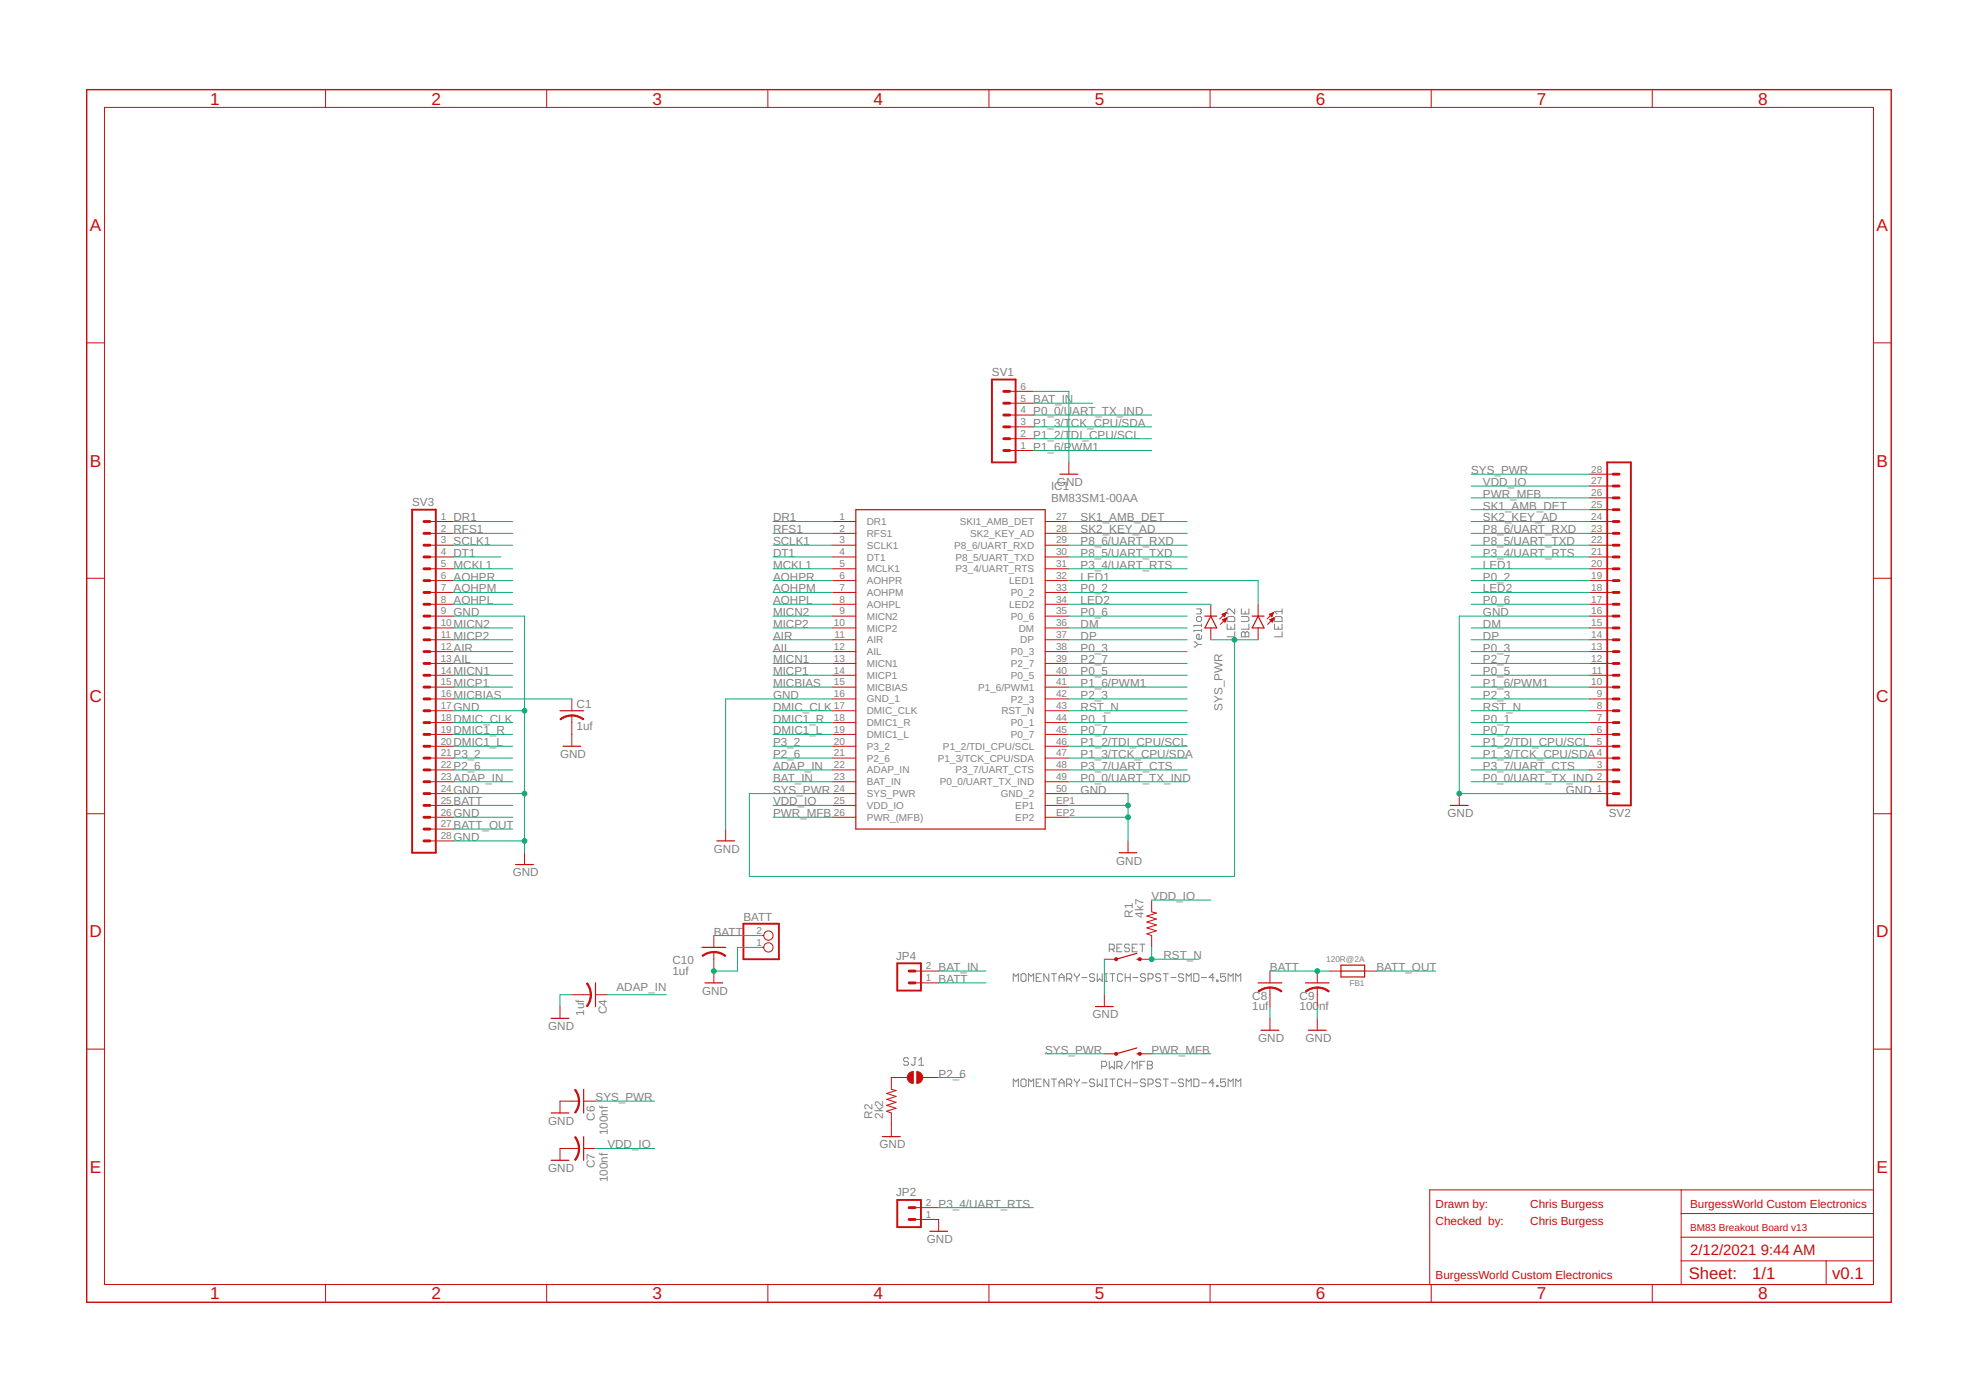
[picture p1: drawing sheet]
<svg xmlns="http://www.w3.org/2000/svg" width="594mm" height="420mm" viewBox="0 0 594 420" stroke-linecap="round" stroke-linejoin="round" font-family="sans-serif">
<g fill="none" stroke="#808080" stroke-width=".3">
<path d="M358.8 192.9h.4l.7 .8M359.6 185.7l.3-.4h.8l.4 .4v.7l-.4 .4h-.8l-.3-.4zM359.6 183h1.1l.4 .4-.4 .3 .4 .4-.4 .4h-1.1M359.9 193.7l-.7 .7h-.4M359.9 193.7h1.2M361.1 187.6v.7M361.1 189.1v.8M361.1 191v.8l-.4 .4h-.8l-.3-.4v-.8l.3-.4h.4v1.6M361.1 188h-2.3v.3M361.1 189.5h-2.3v.4M368.7 187.6v1.5h2.3v-1.5M368.7 185.7l.4-.4h1.5l.4 .4v1.1h-2.3z"/>
<path d="M369.9 188.3v.8M371 189.9v1.5h-2.3M371 183v1.5l-1.5-1.5h-.4l-.4 .4v.7l.4 .4M373 190.2l.4-.3h.4l.4 .3 .3-.3h.4l.4 .3v1.2h-2.3zM373 183v1.5h2.3v-1.5M373 185.3h1.9l.4 .4v.7l-.4 .4h-1.9M374.2 183.7v.8M374.2 190.2v1.2M375.3 187.6v1.5h-2.3M383 187.6v1.5h2.3v-1.5M383 185.7l.3-.4h1.6l.4 .4v1.1h-2.3zM384.1 188.3v.8"/>
<path d="M385.3 189.9v1.5h-2.3M385.3 183v1.5M385.3 183.7h-2.3l.7 .8M304.5 294.9v-2.2l.7 .7 .8-.7v2.2M307.2 292.7h.7l.4 .3v1.6l-.4 .3h-.7l-.4-.3v-1.6zM309.1 294.9v-2.2l.7 .7 .8-.7v2.2M311.4 293.8h.7M312.9 292.7h-1.5v2.2h1.5M315.2 292.7v2.2l-1.5-2.2v2.2M316 292.7h1.5M316.7 292.7v2.2M318.2 293.8h1.6"/>
<path d="M318.2 294.9v-1.5l.8-.7 .8 .7v1.5M320.5 294.2h1.2l.4-.4v-.8l-.4-.3h-1.2v2.2M321.3 294.2l.8 .7M322.8 292.7v.3l.8 .8M323.6 293.8v1.1M324.3 292.7v.3l-.7 .8M325.1 293.8h1.5M328.9 293l-.4-.3h-.7l-.4 .3v.4l.4 .4h.7l.4 .4v.4l-.4 .3h-.7l-.4-.3M329.7 292.7v2.2l.8-.7 .7 .7v-2.2M332 292.7h.8M332 294.9h.8M332.4 292.7v2.2"/>
<path d="M333.3 285.3h1.2l.4-.4v-.8l-.4-.3h-1.2v2.2M333.5 292.7h1.5M334.1 285.3l.8 .7M334.3 292.7v2.2M335.6 284.9h.8M337.1 283.8h-1.5v2.2h1.5M337.3 293l-.3-.3h-.8l-.4 .3v1.6l.4 .3h.8l.3-.3M338.1 293.8h1.5M338.1 292.7v2.2M339.4 284.1l-.4-.3h-.7l-.4 .3v.4l.4 .4h.7l.4 .4v.4l-.4 .3h-.7l-.4-.3M339.6 292.7v2.2M340.2 284.9h.8"/>
<path d="M340.4 293.8h1.5M341.7 283.8h-1.5v2.2h1.5M342.5 283.8h1.5M343.3 283.8v2.2M344.2 293l-.4-.3h-.7l-.4 .3v.4l.4 .4h.7l.4 .4v.4l-.4 .3h-.7l-.4-.3M345 294.2h1.1l.4-.4v-.8l-.4-.3h-1.1v2.2M348.8 293l-.4-.3h-.7l-.4 .3v.4l.4 .4h.7l.4 .4v.4l-.4 .3h-.7l-.4-.3M349.6 292.7h1.5M350.3 292.7v2.2M351.9 293.8h1.5M355.7 293l-.4-.3h-.8l-.4 .3v.4l.4 .4h.8l.4 .4v.4l-.4 .3h-.8l-.4-.3M356.4 294.9v-2.2l.8 .7 .7-.7v2.2"/>
<path d="M358.7 292.7h1.2l.4 .3v1.6l-.4 .3h-1.2zM361 293.8h1.5M364.8 293.8h-1.5l1.1-1.1v2.2M365.6 294.6h.4v.3h-.4zM368.3 292.7h-1.5v1.1l.7-.4h.4l.4 .4v.8l-.4 .3h-.8l-.3-.3M369 294.9v-2.2l.8 .7 .8-.7v2.2M371.3 294.9v-2.2l.8 .7 .8-.7v2.2M273 318.3l-.4-.4h-.7l-.4 .4v.4l.4 .3h.7l.4 .4v.4l-.4 .4h-.7l-.4-.4M274.6 317.9h.7M274.9 317.9v1.9l-.3 .4h-.4l-.4-.4M276.1 318.7l.7-.8v2.3M333.3 319v2.2l.8-.7 .8 .7v-2.2"/>
<path d="M339.4 319l-1.5 2.2M344 319h-1.5v2.2M344.8 319h1.1l.4 .3v.4l-.4 .4 .4 .4v.4l-.4 .3h-1.1zM276.1 320.2h1.5M304.5 326.6v-2.3l.7 .8 .8-.8v2.3M307.2 324.3h.7l.4 .4v1.5l-.4 .4h-.7l-.4-.4v-1.5zM309.1 326.6v-2.3l.7 .8 .8-.8v2.3M311.4 325.4h.7M312.9 324.3h-1.5v2.3h1.5M315.2 324.3v2.3l-1.5-2.3v2.3M316 324.3h1.5M316.7 324.3v2.3"/>
<path d="M318.2 326.6v-1.5l.8-.8 .8 .8v1.5M318.2 325.4h1.6M320.5 325.8h1.2l.4-.4v-.7l-.4-.4h-1.2v2.3M321.3 325.8l.8 .8M322.8 324.3v.4l.8 .7M323.6 325.4v1.2M324.3 324.3v.4l-.7 .7M325.1 325.4h1.5M328.9 324.7l-.4-.4h-.7l-.4 .4v.4l.4 .3h.7l.4 .4v.4l-.4 .4h-.7l-.4-.4M329.7 324.3v2.3l.8-.8 .7 .8v-2.3M331 320.5h1.2l.3-.4v-.8l-.3-.3h-1.2v2.2M332 324.3h.8"/>
<path d="M332 326.6h.8M332.4 324.3v2.3M333.5 324.3h1.5M334.3 324.3v2.3M335.6 320.5h1.2l.3-.4v-.8l-.3-.3h-1.2v2.2M336.4 320.5l.7 .7M337.3 324.7l-.3-.4h-.8l-.4 .4v1.5l.4 .4h.8l.3-.4M338.1 324.3v2.3M338.1 325.4h1.5M339.6 324.3v2.3M340.2 321.2v-2.2l.8 .7 .7-.7v2.2M340.4 325.4h1.5"/>
<path d="M342.5 320.1h.8M344.2 324.7l-.4-.4h-.7l-.4 .4v.4l.4 .3h.7l.4 .4v.4l-.4 .4h-.7l-.4-.4M344.8 320.1h1.1M345 325.8h1.1l.4-.4v-.7l-.4-.4h-1.1v2.3M348.8 324.7l-.4-.4h-.7l-.4 .4v.4l.4 .3h.7l.4 .4v.4l-.4 .4h-.7l-.4-.4M349.6 324.3h1.5M350.3 324.3v2.3M351.9 325.4h1.5M355.7 324.7l-.4-.4h-.8l-.4 .4v.4l.4 .3h.8l.4 .4v.4l-.4 .4h-.8l-.4-.4M356.4 326.6v-2.3l.8 .8 .7-.8v2.3M358.7 324.3h1.2l.4 .4v1.5l-.4 .4h-1.2zM361 325.4h1.5"/>
<path d="M364.8 325.4h-1.5l1.1-1.1v2.3M365.6 326.2h.4v.4h-.4zM368.3 324.3h-1.5v1.1l.7-.3h.4l.4 .3v.8l-.4 .4h-.8l-.3-.4M369 326.6v-2.3l.8 .8 .8-.8v2.3M371.3 326.6v-2.3l.8 .8 .8-.8v2.3"/>
</g>
<g fill="none" stroke="#c90d0c" stroke-width=".3">
<path d="M31.4 32.3h531.6v353.8h-531.6zM97.8 26.9v5.4M164.3 26.9v5.4M230.7 26.9v5.4M297.2 26.9v5.4M363.6 26.9v5.4M430.1 26.9v5.4M496.5 26.9v5.4M26.1 103h5.3M303.4 117.6h7.1M563 103h5.3M303.4 135.4h7.1"/>
<path d="M303.4 131.8h7.1M303.4 128.3h7.1M303.4 124.7h7.1M303.4 121.2h7.1M321.2 139v3.5M129.2 156.7h7.1M250.1 156.7h7.1M314.1 156.7h7.1M477.6 156.7h7.1M477.6 153.2h7.1M477.6 149.6h7.1M477.6 146.1h7.1"/>
<path d="M477.6 142.5h7.1M26.1 173.8h5.3M129.2 160.3h7.1M129.2 163.9h7.1M129.2 167.4h7.1M129.2 170.9h7.1M129.2 174.5h7.1M129.2 178.1h7.1M250.1 160.3h7.1M250.1 163.9h7.1M250.1 167.4h7.1M250.1 170.9h7.1"/>
<path d="M250.1 174.5h7.1M250.1 178.1h7.1M314.1 160.3h7.1M314.1 163.9h7.1M314.1 167.4h7.1M314.1 170.9h7.1M314.1 174.5h7.1M314.1 178.1h7.1M477.6 160.3h7.1M477.6 163.9h7.1M477.6 167.4h7.1M477.6 170.9h7.1"/>
<path d="M477.6 174.5h7.1M477.6 178.1h7.1M563 173.8h5.3M129.2 181.6h7.1M129.2 185.2h7.1M129.2 188.7h7.1M129.2 192.3h7.1M129.2 195.8h7.1M129.2 199.4h7.1M250.1 181.6h7.1M250.1 185.2h7.1M250.1 188.7h7.1"/>
<path d="M250.1 192.3h7.1M250.1 195.8h7.1M250.1 199.4h7.1M314.1 181.6h7.1M314.1 185.2h7.1M314.1 188.7h7.1M314.1 192.3h7.1M314.1 195.8h7.1M314.1 199.4h7.1M363.8 181.6v3.6M363.8 188.7v3.6M367.3 184.8h.9"/>
<path d="M367.4 184.6h.9M367.5 186.2h.9M367.5 184.9h.6M367.5 186.4h.8M367.7 185.1h.3M367.7 186.6h.6M367.8 184.4h.5M367.9 185.3h.1M367.9 186h.6M367.9 186.8h.3M368.1 186.9h.1M368.2 184.2h.2"/>
<path d="M368.3 185.8h.3M368.5 184.1l-2 2M368.5 184.1l-.6 1.3M368.5 184.1l-1.3 .5 .7 .8M368.6 185.7l-1.9 2M368.6 185.7l-.5 1.2M368.6 185.7l-1.2 .5 .7 .7M378.1 181.6v3.6M378.1 188.7v3.6M381.6 184.8h.8M381.6 184.6h.9M381.7 186.2h1"/>
<path d="M381.7 184.9h.6M381.8 186.4h.8M381.9 185.1h.3M382 186.6h.5M382 184.4h.6M382.1 185.3h.1M382.1 186h.6M382.1 186.8h.3M382.3 186.9h.1M382.5 184.2h.2M382.5 185.8h.3M382.7 184.1l-2 2"/>
<path d="M382.7 184.1l-.5 1.3M382.7 184.1l-1.3 .5 .8 .8M382.9 185.7l-2 2M382.9 185.7l-.6 1.2M382.9 185.7l-1.3 .5 .7 .7M477.6 181.6h7.1M477.6 185.2h7.1M477.6 188.7h7.1M477.6 192.3h7.1M477.6 195.8h7.1M477.6 199.4h7.1M129.2 202.9h7.1"/>
<path d="M129.2 206.5h7.1M129.2 210.1h7.1M129.2 213.6h7.1M129.2 217.2h7.1M171.8 210.1v3.5M171.8 215v9.3M250.1 202.9h7.1M250.1 206.5h7.1M250.1 210.1h7.1M250.1 213.6h7.1M250.1 217.2h7.1M314.1 202.9h7.1"/>
<path d="M314.1 206.5h7.1M314.1 210.1h7.1M314.1 213.6h7.1M314.1 217.2h7.1M477.6 202.9h7.1M477.6 206.5h7.1M477.6 210.1h7.1M477.6 213.6h7.1M477.6 217.2h7.1M129.2 220.7h7.1M129.2 224.3h7.1M129.2 227.8h7.1"/>
<path d="M129.2 231.4h7.1M129.2 234.9h7.1M129.2 238.5h7.1M250.1 220.7h7.1M250.1 224.3h7.1M250.1 227.8h7.1M250.1 231.4h7.1M250.1 234.9h7.1M250.1 238.5h7.1M314.1 220.7h7.1M314.1 224.3h7.1M314.1 227.8h7.1"/>
<path d="M314.1 231.4h7.1M314.1 234.9h7.1M314.1 238.5h7.1M438.5 238.5v3.6M477.6 220.7h7.1M477.6 224.3h7.1M477.6 227.8h7.1M477.6 231.4h7.1M477.6 234.9h7.1M477.6 238.5h7.1M26.1 244.6h5.3M129.2 242.1h7.1"/>
<path d="M129.2 245.6h7.1M129.2 249.2h7.1M129.2 252.7h7.1M157.6 256.3v3.5M218.1 249.2v3.5M250.1 242.1h7.1M250.1 245.6h7.1M314.1 242.1h7.1M314.1 245.6h7.1M339 252.7v3.6M563 244.6h5.3M346.1 270.5v3.6l1.4 .3-2.9 .9 2.9 .9-2.9 .9 2.9 .9-2.9 .9 2.9 .9-2.9 .8 1.5 .6v3.5"/>
<path d="M171.8 299h5.7M178.9 299h3.6M214.5 281.2v3.5M214.5 286.2v9.2M228.7 281.2h.8M228.7 284.7h.8M275 291.8h7.1M275 295.4h7.1M331.9 288.3h3.5M331.9 299v3.5M342.5 288.3h3.6M381.6 291.8v3.6"/>
<path d="M381.6 296.8v5.7M395.8 291.8v3.6M395.8 296.8v5.7M399.4 291.8h3.5M410.1 291.8h3.5M26.1 315.3h5.3M168.3 302.5v3.6M331.9 316.7h3.5M342.5 316.7h3.6M381.6 306.1v3.5M395.8 306.1v3.5M563 315.3h5.3"/>
<path d="M174 330.9h-5.7v3.6M175.4 330.9h3.5M272.6 323.8h-4.8v3.6l1.5 .3-2.9 .9 2.9 .9-2.9 .9 2.9 .9-2.9 .9 2.9 .9-2.9 .9 1.4 .5v7.1M277.3 323.8h4.8M174 345.2h-5.7v3.5M175.4 345.2h3.5M505.2 357.6v28.5M563 357.6h-133.4v28.5M275 366.5h7.1v3.6M275 362.9h7.1M505.2 378.9h57.8M505.2 371.8h57.8"/>
<path d="M505.2 364.7h57.8M548.7 378.9v7.2M97.8 386.1v5.3M164.3 386.1v5.3M230.7 386.1v5.3M297.2 386.1v5.3M363.6 386.1v5.3M430.1 386.1v5.3M496.5 386.1v5.3"/>
<circle cx="230.9" cy="284.7" r="1.4"/>
<circle cx="230.9" cy="281.2" r="1.4"/>
</g>
<path d="M26.1 26.9h542.2v364.5h-542.2z" fill="none" stroke="#c90d0c" stroke-width=".42"/>
<g fill="none" stroke="#c90d0c" stroke-width=".36">
<path d="M257.2 153.2h56.9v96h-56.9zM318.5 142.5h5.3M362.1 185.2h3.5M363.8 185.2l1.8 3.5h-3.5zM376.3 185.2h3.5M378.1 185.2l1.7 3.5h-3.5zM168.3 213.6h7.1M169.2 224.3h5.3M154.9 259.8h5.4M215.4 252.7h5.3M336.3 256.3h5.3M435.8 242.1h5.4"/>
<path d="M178.9 295.4v7.1M210.9 284.7h7.2M211.8 295.4h5.4M341.6 288.3h.9M341.6 286.5l-6.2 1.8M378.1 295.4h7.1M392.3 295.4h7.1M402.9 290.1h7.2v3.5h-7.2zM402.9 291.8h7.2M165.6 306.1h5.3M329.2 302.5h5.3M341.6 316.7h.9"/>
<path d="M341.6 315l-6.2 1.7M378.9 309.6h5.4M393.2 309.6h5.3M165.6 334.5h5.3M175.4 327.4v7.1M165.6 348.7h5.3M175.4 341.6v7.1M265.2 341.6h5.3M279.4 370.1h5.3"/>
</g>
<g fill="#c90d0c" stroke="#c90d0c" stroke-width=".3">
<path d="M177.4 299h.3l-.2 1.5-1 2-.3-.2 .9-1.6z" fill-rule="evenodd"/>
<path d="M176.2 295.6l.3-.2 .8 1.4 .4 2.2h-.3l-.3-1.8z" fill-rule="evenodd"/>
<path d="M395.8 296.6l2.3 .4 1.3 .9-.2 .2-1.6-.8-1.8-.3z" fill-rule="evenodd"/>
<path d="M392.3 297.8l2-1 1.5-.2v.4l-1.7 .3-1.6 .8z" fill-rule="evenodd"/>
<path d="M381.6 296.6l2.2 .4 1.4 .9-.2 .2-1.6-.8-1.8-.3z" fill-rule="evenodd"/>
<path d="M378.1 297.8l1.9-1 1.6-.2v.4l-1.7 .3-1.6 .8z" fill-rule="evenodd"/>
<path d="M173.8 330.9h.4l-.2 1.6-1.1 2-.2-.2 .8-1.6z" fill-rule="evenodd"/>
<path d="M172.7 327.6l.3-.2 .7 1.4 .5 2.1h-.4l-.3-1.7z" fill-rule="evenodd"/>
<path d="M173.8 345.2h.4l-.2 1.6-1.1 2-.2-.2 .8-1.6z" fill-rule="evenodd"/>
<path d="M172.7 341.8l.3-.2 .7 1.4 .5 2.2h-.4l-.3-1.8z" fill-rule="evenodd"/>
<path d="M214.5 285.9l2.2 .5 1.4 .8-.2 .3-1.6-.9-1.8-.3z" fill-rule="evenodd"/>
<path d="M210.9 287.2l2-1 1.6-.2v.3l-1.8 .3-1.5 .9z" fill-rule="evenodd"/>
<path d="M171.8 214.8l1.6 .3 2 1-.2 .2-1.6-.8-1.8-.3z" fill-rule="evenodd"/>
<path d="M168.3 216.1l1.4-.8 2.1-.4v.3l-1.7 .3-1.6 .8z" fill-rule="evenodd"/>
<path d="M275.5 322.1a1.78 1.78 0 0 1 1.8 1.7 1.78 1.78 0 0 1-1.8 1.8z" fill-rule="evenodd"/>
<path d="M273.2 322.5l1.2-.4v3.5a1.77 1.77 0 0 1-1.6-1.1 1.77 1.77 0 0 1 .4-2z" fill-rule="evenodd"/>
<circle cx="335.4" cy="288.3" r=".46"/>
<circle cx="342.5" cy="288.3" r=".46"/>
<circle cx="335.4" cy="316.7" r=".46"/>
<circle cx="342.5" cy="316.7" r=".46"/>
</g>
<path d="M298.1 114.1h7.1v24.9h-7.1zM483 139h7.1v103.1h-7.1zM123.8 153.2h7.2v103.1h-7.2zM223.4 277.6h10.7v10.7h-10.7zM269.6 289.5h7.1v8.2h-7.1zM269.6 360.6h7.1v8.2h-7.1z" fill="none" stroke="#c90d0c" stroke-width=".57"/>
<g fill="none" stroke="#c90d0c" stroke-width=".87">
<path d="M301.6 117.6h1.8M301.6 128.3h1.8M301.6 131.8h1.8M301.6 135.4h1.8M301.6 121.2h1.8M301.6 124.7h1.8M127.4 156.7h1.8M484.7 156.7h1.8M484.7 153.2h1.8M484.7 149.6h1.8M484.7 146.1h1.8M484.7 142.5h1.8"/>
<path d="M127.4 163.9h1.8M127.4 167.4h1.8M127.4 170.9h1.8M127.4 160.3h1.8M127.4 174.5h1.8M127.4 178.1h1.8M484.7 163.9h1.8M484.7 167.4h1.8M484.7 170.9h1.8M484.7 160.3h1.8M484.7 174.5h1.8M484.7 178.1h1.8"/>
<path d="M127.4 181.6h1.8M127.4 185.2h1.8M127.4 188.7h1.8M127.4 192.3h1.8M127.4 195.8h1.8M127.4 199.4h1.8M484.7 181.6h1.8M484.7 185.2h1.8M484.7 188.7h1.8M484.7 192.3h1.8M484.7 195.8h1.8M484.7 199.4h1.8"/>
<path d="M127.4 202.9h1.8M127.4 206.5h1.8M127.4 210.1h1.8M127.4 213.6h1.8M127.4 217.2h1.8M484.7 202.9h1.8M484.7 206.5h1.8M484.7 210.1h1.8M484.7 213.6h1.8M484.7 217.2h1.8M127.4 220.7h1.8M127.4 224.3h1.8"/>
<path d="M127.4 227.8h1.8M127.4 231.4h1.8M127.4 234.9h1.8M127.4 238.5h1.8M484.7 220.7h1.8M484.7 224.3h1.8M484.7 227.8h1.8M484.7 231.4h1.8M484.7 234.9h1.8M484.7 238.5h1.8M127.4 242.1h1.8M127.4 245.6h1.8"/>
<path d="M127.4 249.2h1.8M127.4 252.7h1.8M273.2 291.8h1.8M273.2 295.4h1.8M273.2 362.9h1.8M273.2 366.5h1.8"/>
</g>
<g fill="none" stroke="#0dab76" stroke-width=".3">
<path d="M310.5 117.6h10.7v21.4M310.5 121.2h17.8M310.5 124.7h35.6M310.5 135.4h35.6M310.5 131.8h35.6M310.5 128.3h35.6M136.3 156.7h17.8M232.3 156.7h17.8M321.2 156.7h35.5M442.1 142.5h35.5M442.1 156.7h35.5M442.1 149.6h35.5"/>
<path d="M442.1 153.2h35.5M442.1 146.1h35.5M136.3 174.5h17.8M136.3 170.9h17.8M136.3 178.1h17.8M136.3 160.3h17.8M136.3 163.9h17.8M136.3 167.4h14.2M232.3 174.5h17.8M232.3 170.9h17.8M232.3 178.1h17.8M232.3 160.3h17.8"/>
<path d="M232.3 163.9h17.8M232.3 167.4h17.8M321.2 174.5h56.9v7.1M321.2 170.9h35.5M321.2 178.1h35.5M321.2 160.3h35.5M321.2 163.9h35.5M321.2 167.4h35.5M442.1 174.5h35.5M442.1 170.9h35.5M442.1 178.1h35.5M442.1 160.3h35.5"/>
<path d="M442.1 163.9h35.5M442.1 167.4h35.5M136.3 185.2h21.3v71.1M136.3 192.3h17.8M136.3 181.6h17.8M136.3 188.7h17.8M136.3 195.8h17.8M136.3 199.4h17.8M232.3 185.2h17.8M232.3 192.3h17.8M232.3 181.6h17.8M232.3 188.7h17.8"/>
<path d="M232.3 195.8h17.8M232.3 199.4h17.8M321.2 185.2h35.5M321.2 192.3h35.5M321.2 181.6h42.6M321.2 188.7h35.5M321.2 195.8h35.5M321.2 199.4h35.5M363.8 192.3h14.3M370.9 192.3v71.1h-145.7v-24.9h24.9M442.1 192.3h35.5M442.1 181.6h35.5"/>
<path d="M442.1 188.7h35.5M442.1 195.8h35.5M442.1 199.4h35.5M477.6 185.2h-39.1v53.3h39.1M136.3 210.1h35.5M136.3 213.6h21.3M136.3 202.9h17.8M136.3 206.5h17.8M136.3 217.2h17.8M232.3 213.6h17.8M232.3 202.9h17.8M232.3 206.5h17.8"/>
<path d="M232.3 217.2h17.8M250.1 210.1h-32v39.1M321.2 210.1h35.5M321.2 213.6h35.5M321.2 202.9h35.5M321.2 206.5h35.5M321.2 217.2h35.5M442.1 210.1h35.5M442.1 213.6h35.5M442.1 202.9h35.5M442.1 206.5h35.5M442.1 217.2h35.5"/>
<path d="M136.3 238.5h21.3M136.3 234.9h17.8M136.3 220.7h17.8M136.3 224.3h17.8M136.3 227.8h17.8M136.3 231.4h17.8M232.3 234.9h17.8M232.3 220.7h17.8M232.3 224.3h17.8M232.3 227.8h17.8M232.3 231.4h17.8M321.2 238.5h17.8v14.2"/>
<path d="M321.2 234.9h35.5M321.2 220.7h35.5M321.2 224.3h35.5M321.2 227.8h35.5M321.2 231.4h35.5M442.1 234.9h35.5M442.1 220.7h35.5M442.1 224.3h35.5M442.1 227.8h35.5M442.1 231.4h35.5M136.3 242.1h17.8M136.3 245.6h17.8"/>
<path d="M136.3 252.7h21.3M136.3 249.2h17.8M232.3 242.1h17.8M232.3 245.6h17.8M321.2 242.1h17.8M321.2 245.6h17.8M346.1 270.5h17.7M171.8 299h-3.5v3.5M182.5 299h17.8M214.5 281.2h14.2M228.7 284.7h-7.1v7.1h-7.1M282.1 291.8h14.2"/>
<path d="M282.1 295.4h14.2M331.9 288.3v10.7M346.1 284.7v3.6h14.2M381.6 291.8h17.8M413.6 291.8h17.8M314.1 316.7h17.8M346.1 316.7h17.7M381.6 302.5v3.6M395.8 302.5v3.6M178.9 330.9h17.8M282.1 323.8h7.1M178.9 345.2h17.8"/>
<path d="M282.1 362.9h28.4"/>
</g>
<g fill="#0dab76" stroke="#0dab76" stroke-width=".3">
<circle cx="339" cy="242.1" r=".72"/>
<circle cx="339" cy="245.6" r=".72"/>
<circle cx="214.5" cy="291.8" r=".72"/>
<circle cx="157.6" cy="252.7" r=".72"/>
<circle cx="157.6" cy="238.5" r=".72"/>
<circle cx="157.6" cy="213.6" r=".72"/>
<circle cx="438.5" cy="238.5" r=".72"/>
<circle cx="370.9" cy="192.3" r=".72"/>
<circle cx="346.1" cy="288.3" r=".72"/>
<circle cx="395.8" cy="291.8" r=".72"/>
</g>
<g font-size="5.2" fill="#c90d0c">
<text x="63.2" y="31.4">1</text>
<text x="129.6" y="31.4">2</text>
<text x="196.1" y="31.4">3</text>
<text x="262.5" y="31.4">4</text>
<text x="329" y="31.4">5</text>
<text x="395.4" y="31.4">6</text>
<text x="461.9" y="31.4">7</text>
<text x="528.3" y="31.4">8</text>
<text x="27" y="69.5">A</text>
<text x="563.9" y="69.5">A</text>
<text x="27" y="140.2">B</text>
<text x="563.9" y="140.2">B</text>
<text x="26.9" y="211">C</text>
<text x="563.8" y="211">C</text>
<text x="26.9" y="281.7">D</text>
<text x="563.8" y="281.7">D</text>
<text x="27" y="352.5">E</text>
<text x="563.9" y="352.5">E</text>
<text x="63.2" y="390.5">1</text>
<text x="129.6" y="390.5">2</text>
<text x="196.1" y="390.5">3</text>
<text x="262.5" y="390.5">4</text>
<text x="329" y="390.5">5</text>
<text x="395.4" y="390.5">6</text>
<text x="461.9" y="390.5">7</text>
<text x="528.3" y="390.5">8</text>
</g>
<g font-size="5" fill="#c90d0c">
<text x="507.5" y="384.5">Sheet:</text>
<text x="526.5" y="384.3">1/1</text>
<text x="550.5" y="384.3">v0.1</text>
</g>
<g font-size="4.5" fill="#c90d0c">
<text x="507.8" y="377.2">2/12/2021</text>
<text x="529.1" y="377.2">9:44 AM</text>
</g>
<g font-size="3.5" fill="#808080">
<text x="298.1" y="113">SV1</text>
<text x="310.5" y="121.2">BAT_IN</text>
<text x="310.5" y="124.7">P0_0/U</text>
<text x="322.2" y="124.7">ART_TX_IND</text>
<text x="310.5" y="131.8">P1_2/T</text>
<text x="310.5" y="128.3">P1_3/T</text>
<text x="321.8" y="131.8">DI_CPU/SCL</text>
<text x="321.8" y="128.3">CK_CPU/SDA</text>
<text x="310.5" y="135.4">P1_6/P</text>
<text x="322" y="135.4">WM1</text>
<text x="442.1" y="142.5">SYS_PWR</text>
<text x="315.8" y="147.3">IC1</text>
<text x="317.6" y="146.1">GND</text>
<text x="445.6" y="149.6">PWR_MFB</text>
<text x="445.6" y="146.1">VDD_IO</text>
<text x="123.8" y="152.1">SV3</text>
<text x="315.8" y="150.9">BM83SM1-00AA</text>
<text x="445.6" y="153.2">SK1_AMB_DET</text>
<text x="136.3" y="156.7">DR1</text>
<text x="136.3" y="160.3">RFS1</text>
<text x="232.3" y="156.7">DR1</text>
<text x="232.3" y="160.3">RFS1</text>
<text x="324.7" y="156.7">SK1_AMB_DET</text>
<text x="324.7" y="160.3">SK2_KEY_AD</text>
<text x="445.6" y="156.7">SK2_KEY_AD</text>
<text x="445.6" y="160.3">P8_6/UART_RXD</text>
<text x="136.3" y="163.8">SCLK1</text>
<text x="136.3" y="167.4">DT1</text>
<text x="232.3" y="163.8">SCLK1</text>
<text x="232.3" y="167.4">DT1</text>
<text x="324.7" y="163.8">P8_6/UART_RXD</text>
<text x="324.7" y="167.4">P8_5/UART_TXD</text>
<text x="445.6" y="163.8">P8_5/UART_TXD</text>
<text x="445.6" y="167.4">P3_4/UART_RTS</text>
<text x="136.3" y="171">MCKL1</text>
<text x="232.3" y="171">MCKL1</text>
<text x="324.7" y="171">P3_4/UART_RTS</text>
<text x="445.6" y="171">LED1</text>
<text x="136.3" y="174.5">AOHPR</text>
<text x="136.3" y="178.1">AOHPM</text>
<text x="232.3" y="174.5">AOHPR</text>
<text x="232.3" y="178.1">AOHPM</text>
<text x="324.7" y="174.5">LED1</text>
<text x="324.7" y="178.1">P0_2</text>
<text x="445.6" y="178.1">LED2</text>
<text x="445.6" y="174.5">P0_2</text>
<text x="136.3" y="185.2">GND</text>
<text x="136.3" y="181.6">AOHPL</text>
<text x="232.3" y="181.6">AOHPL</text>
<text x="232.3" y="185.2">MICN2</text>
<text x="324.7" y="181.6">LED2</text>
<text x="324.7" y="185.2">P0_6</text>
<text x="445.6" y="185.2">GND</text>
<text x="445.6" y="181.6">P0_6</text>
<text x="136.3" y="188.7">MICN2</text>
<text x="232.3" y="188.7">MICP2</text>
<text x="324.7" y="188.7">DM</text>
<text x="445.6" y="188.7">DM</text>
<text x="136.3" y="192.3">MICP2</text>
<text x="136.3" y="195.8">AIR</text>
<text x="232.3" y="192.3">AIR</text>
<text x="232.3" y="195.8">AIL</text>
<text x="324.7" y="192.3">DP</text>
<text x="324.7" y="195.8">P0_3</text>
<text x="445.6" y="192.3">DP</text>
<text x="445.6" y="195.8">P0_3</text>
<text x="136.3" y="199.4">AIL</text>
<text x="136.3" y="203">MICN1</text>
<text x="232.3" y="199.4">MICN1</text>
<text x="232.3" y="203">MICP1</text>
<text x="324.7" y="199.4">P2_7</text>
<text x="324.7" y="203">P0_5</text>
<text x="445.6" y="199.4">P2_7</text>
<text x="445.6" y="203">P0_5</text>
<text x="136.3" y="206.5">MICP1</text>
<text x="232.3" y="206.5">MICBIAS</text>
<text x="324.7" y="206.5">P1_6/PWM1</text>
<text x="445.6" y="206.5">P1_6/PWM1</text>
<text x="136.3" y="213.6">GND</text>
<text x="136.3" y="210.1">MICBIAS</text>
<text x="173.3" y="212.7">C1</text>
<text x="232.3" y="210.1">GND</text>
<text x="232.3" y="213.6">DMIC_CLK</text>
<text x="324.7" y="210.1">P2_3</text>
<text x="324.7" y="213.6">RST_N</text>
<text x="367.4" y="213.6" transform="rotate(-90 367.4 213.6)">SYS_PWR</text>
<text x="445.6" y="210.1">P2_3</text>
<text x="445.6" y="213.6">RST_N</text>
<text x="136.3" y="217.2">DMIC_CLK</text>
<text x="136.3" y="220.7">DMIC1_R</text>
<text x="173.3" y="219.5">1uf</text>
<text x="232.3" y="217.2">DMIC1_R</text>
<text x="232.3" y="220.7">DMIC1_L</text>
<text x="324.7" y="217.2">P0_1</text>
<text x="324.7" y="220.7">P0_7</text>
<text x="445.6" y="217.2">P0_1</text>
<text x="445.6" y="220.7">P0_7</text>
<text x="136.3" y="224.3">DMIC1_L</text>
<text x="136.3" y="227.8">P3_2</text>
<text x="168.3" y="227.8">GND</text>
<text x="232.3" y="224.3">P3_2</text>
<text x="232.3" y="227.8">P2_6</text>
<text x="324.7" y="224.3">P1_2/TDI_CPU/SCL</text>
<text x="324.7" y="227.8">P1_3/TCK_CPU/SDA</text>
<text x="445.6" y="224.3">P1_2/TDI_CPU/SCL</text>
<text x="445.6" y="227.8">P1_3/TCK_CPU/SDA</text>
<text x="136.3" y="231.4">P2_6</text>
<text x="232.3" y="231.4">ADAP_IN</text>
<text x="324.7" y="231.4">P3_7/UART_CTS</text>
<text x="445.6" y="231.4">P3_7/UART_CTS</text>
<text x="136.3" y="238.5">GND</text>
<text x="136.3" y="235">ADAP_IN</text>
<text x="232.3" y="235">BAT_IN</text>
<text x="232.3" y="238.5">SYS_PWR</text>
<text x="324.7" y="238.5">GND</text>
<text x="324.7" y="235">P0_0/UART_TX_IND</text>
<text x="445.6" y="235">P0_0/UART_TX_IND</text>
<text x="470.5" y="238.5">GND</text>
<text x="136.3" y="245.6">GND</text>
<text x="136.3" y="242.1">BATT</text>
<text x="232.3" y="245.6">PWR_MFB</text>
<text x="232.3" y="242.1">VDD_IO</text>
<text x="435" y="245.6">GND</text>
<text x="483.4" y="245.6">SV2</text>
<text x="136.3" y="249.2">BATT_OUT</text>
<text x="136.3" y="252.7">GND</text>
<text x="214.5" y="256.3">GND</text>
<text x="154.1" y="263.4">GND</text>
<text x="335.4" y="259.8">GND</text>
<text x="340.4" y="275.8" transform="rotate(-90 340.4 275.8)">R1</text>
<text x="343.6" y="275.8" transform="rotate(-90 343.6 275.8)">4k7</text>
<text x="346.1" y="270.5">VDD_IO</text>
<text x="214.5" y="281.2">BATT</text>
<text x="223.4" y="276.7">BATT</text>
<text x="202.1" y="292.9">1uf</text>
<text x="202.1" y="289.7">C10</text>
<text x="269.3" y="288.5">JP4</text>
<text x="282.1" y="291.8">BAT_IN</text>
<text x="349.6" y="288.3">RST_N</text>
<text x="381.6" y="291.8">BATT</text>
<text x="413.6" y="291.8">BATT_OUT</text>
<text x="185.2" y="297.9">ADAP_IN</text>
<text x="211" y="298.9">GND</text>
<text x="282.1" y="295.4">BATT</text>
<text x="175.6" y="305.2" transform="rotate(-90 175.6 305.2)">1uf</text>
<text x="182.3" y="304.9" transform="rotate(-90 182.3 304.9)">C4</text>
<text x="376.3" y="303.6">1uf</text>
<text x="376.3" y="300.4">C8</text>
<text x="390.5" y="303.6">100</text>
<text x="390.5" y="300.4">C9</text>
<text x="396.4" y="303.6">nf</text>
<text x="164.7" y="309.6">GND</text>
<text x="328.3" y="306.1">GND</text>
<text x="314.1" y="316.7">SYS_PWR</text>
<text x="346.1" y="316.7">PWR_MFB</text>
<text x="378.1" y="313.2">GND</text>
<text x="392.3" y="313.2">GND</text>
<text x="282.1" y="323.8">P2_6</text>
<text x="178.9" y="330.9">SYS_PWR</text>
<text x="164.7" y="338.1">GND</text>
<text x="178.8" y="336.9" transform="rotate(-90 178.8 336.9)">C6</text>
<text x="182.7" y="341.1" transform="rotate(-90 182.7 341.1)">100nf</text>
<text x="262.2" y="336.3" transform="rotate(-90 262.2 336.3)">R2</text>
<text x="265.4" y="336.3" transform="rotate(-90 265.4 336.3)">2k2</text>
<text x="182.5" y="345.2">VDD_IO</text>
<text x="264.3" y="345.2">GND</text>
<text x="164.7" y="352.3">GND</text>
<text x="178.8" y="351.1" transform="rotate(-90 178.8 351.1)">C7</text>
<text x="182.7" y="355.4" transform="rotate(-90 182.7 355.4)">100nf</text>
<text x="269.3" y="359.6">JP2</text>
<text x="282.1" y="362.9">P3_4/UART_RTS</text>
<text x="278.5" y="373.6">GND</text>
</g>
<g font-size="3.5" fill="#c90d0c">
<text x="431.4" y="362.9">Drawn by:</text>
<text x="459.8" y="362.9">Chris Burgess</text>
<text x="507.8" y="362.9">BurgessWorld Custom Electronics</text>
<text x="431.4" y="368.3">Checked by:</text>
<text x="459.8" y="368.3">Chris Burgess</text>
<text x="431.4" y="384.3">BurgessWorld Custom Electronics</text>
</g>
<g font-size="3" fill="#808080">
<text x="306.7" y="117.1">6</text>
<text x="306.7" y="124.2">4</text>
<text x="306.7" y="120.7">5</text>
<text x="306.7" y="131.3">2</text>
<text x="306.7" y="127.8">3</text>
<text x="306.7" y="134.9">1</text>
<text x="478.1" y="142">28</text>
<text x="478.1" y="149.1">26</text>
<text x="478.1" y="145.6">27</text>
<text x="478.1" y="152.7">25</text>
<text x="132.4" y="159.8">2</text>
<text x="132.4" y="156.2">1</text>
<text x="252.2" y="156.2">1</text>
<text x="252.2" y="159.8">2</text>
<text x="260.4" y="157.8">DR1</text>
<text x="260.4" y="161.4">RFS1</text>
<text x="288.4" y="157.8">SKI1_AMB_DET</text>
<text x="291.5" y="161.4">SK2_KEY_AD</text>
<text x="317.3" y="156.2">27</text>
<text x="317.3" y="159.8">28</text>
<text x="478.1" y="159.8">23</text>
<text x="478.1" y="156.2">24</text>
<text x="132.4" y="166.9">4</text>
<text x="132.4" y="163.3">3</text>
<text x="252.2" y="163.3">3</text>
<text x="252.2" y="166.9">4</text>
<text x="260.4" y="164.9">SCLK1</text>
<text x="286.7" y="164.9">P8_6/UART_RXD</text>
<text x="317.3" y="163.3">29</text>
<text x="317.3" y="166.9">30</text>
<text x="478.1" y="166.9">21</text>
<text x="478.1" y="163.3">22</text>
<text x="132.4" y="170.5">5</text>
<text x="252.2" y="170.5">5</text>
<text x="260.4" y="168.5">DT1</text>
<text x="260.4" y="172">MCLK1</text>
<text x="287.1" y="168.5">P8_5/UART_TXD</text>
<text x="287.2" y="172">P3_4/UART_RTS</text>
<text x="317.3" y="170.5">31</text>
<text x="478.1" y="170.5">20</text>
<text x="132.4" y="174">6</text>
<text x="132.4" y="177.6">7</text>
<text x="252.2" y="174">6</text>
<text x="252.2" y="177.6">7</text>
<text x="260.4" y="175.6">AOHPR</text>
<text x="260.4" y="179.1">AOHPM</text>
<text x="303.3" y="175.6">LED1</text>
<text x="303.8" y="179.1">P0_2</text>
<text x="317.3" y="174">32</text>
<text x="317.3" y="177.6">33</text>
<text x="478.1" y="177.6">18</text>
<text x="478.1" y="174">19</text>
<text x="132.4" y="181.1">8</text>
<text x="132.4" y="184.7">9</text>
<text x="252.2" y="181.1">8</text>
<text x="252.2" y="184.7">9</text>
<text x="260.4" y="182.7">AOHPL</text>
<text x="303.3" y="182.7">LED2</text>
<text x="317.3" y="181.1">34</text>
<text x="317.3" y="184.7">35</text>
<text x="478.1" y="184.7">16</text>
<text x="478.1" y="181.1">17</text>
<text x="132.4" y="188.2">10</text>
<text x="132.4" y="191.8">11</text>
<text x="250.6" y="188.2">10</text>
<text x="250.8" y="191.8">11</text>
<text x="260.4" y="186.2">MICN2</text>
<text x="260.4" y="189.8">MICP2</text>
<text x="303.8" y="186.2">P0_6</text>
<text x="306.1" y="189.8">DM</text>
<text x="317.3" y="188.2">36</text>
<text x="317.3" y="191.8">37</text>
<text x="478.1" y="191.8">14</text>
<text x="478.1" y="188.2">15</text>
<text x="132.4" y="195.3">12</text>
<text x="250.6" y="195.3">12</text>
<text x="260.4" y="193.4">AIR</text>
<text x="260.4" y="196.9">AIL</text>
<text x="303.8" y="196.9">P0_3</text>
<text x="306.6" y="193.4">DP</text>
<text x="317.3" y="195.3">38</text>
<text x="478.1" y="195.3">13</text>
<text x="132.4" y="198.9">13</text>
<text x="132.4" y="202.5">14</text>
<text x="250.6" y="198.9">13</text>
<text x="250.6" y="202.5">14</text>
<text x="260.4" y="200.5">MICN1</text>
<text x="303.8" y="200.5">P2_7</text>
<text x="317.3" y="198.9">39</text>
<text x="317.3" y="202.5">40</text>
<text x="478.1" y="198.9">12</text>
<text x="478.4" y="202.5">11</text>
<text x="132.4" y="206">15</text>
<text x="132.4" y="209.6">16</text>
<text x="250.6" y="206">15</text>
<text x="250.6" y="209.6">16</text>
<text x="260.4" y="204">MICP1</text>
<text x="260.4" y="207.6">MICBIAS</text>
<text x="293.9" y="207.6">P1_6/PWM1</text>
<text x="303.8" y="204">P0_5</text>
<text x="317.3" y="206">41</text>
<text x="317.3" y="209.6">42</text>
<text x="478.1" y="206">10</text>
<text x="479.8" y="209.6">9</text>
<text x="132.4" y="213.1">17</text>
<text x="250.6" y="213.1">17</text>
<text x="260.4" y="211.1">GND_1</text>
<text x="260.4" y="214.7">DMIC_CLK</text>
<text x="300.9" y="214.7">RST_N</text>
<text x="303.8" y="211.1">P2_3</text>
<text x="317.3" y="213.1">43</text>
<text x="479.8" y="213.1">8</text>
<text x="132.4" y="216.7">18</text>
<text x="132.4" y="220.2">19</text>
<text x="250.6" y="216.7">18</text>
<text x="250.6" y="220.2">19</text>
<text x="260.4" y="218.2">DMIC1_R</text>
<text x="260.4" y="221.8">DMIC1_L</text>
<text x="303.8" y="218.2">P0_1</text>
<text x="303.8" y="221.8">P0_7</text>
<text x="317.3" y="216.7">44</text>
<text x="317.3" y="220.2">45</text>
<text x="479.8" y="220.2">6</text>
<text x="479.8" y="216.7">7</text>
<text x="132.4" y="223.8">20</text>
<text x="132.4" y="227.3">21</text>
<text x="250.6" y="223.8">20</text>
<text x="250.6" y="227.3">21</text>
<text x="260.4" y="225.4">P3_2</text>
<text x="283.4" y="225.4">P1_2/TDI_CPU/SCL</text>
<text x="317.3" y="223.8">46</text>
<text x="317.3" y="227.3">47</text>
<text x="479.8" y="223.8">5</text>
<text x="479.8" y="227.3">4</text>
<text x="132.4" y="230.9">22</text>
<text x="250.6" y="230.9">22</text>
<text x="260.4" y="228.9">P2_6</text>
<text x="260.4" y="232.5">ADAP_IN</text>
<text x="281.8" y="228.9">P1_3/TCK_CPU/SDA</text>
<text x="287.1" y="232.5">P3_7/UART_CTS</text>
<text x="317.3" y="230.9">48</text>
<text x="479.8" y="230.9">3</text>
<text x="132.4" y="234.5">23</text>
<text x="132.4" y="238">24</text>
<text x="250.6" y="234.5">23</text>
<text x="250.6" y="238">24</text>
<text x="260.4" y="236">BAT_IN</text>
<text x="260.4" y="239.6">SYS_PWR</text>
<text x="282.4" y="236">P0_0/UART_TX_IND</text>
<text x="300.8" y="239.6">GND_2</text>
<text x="317.3" y="234.5">49</text>
<text x="317.3" y="238">50</text>
<text x="479.8" y="234.5">2</text>
<text x="479.8" y="238">1</text>
<text x="132.4" y="241.6">25</text>
<text x="132.4" y="245.1">26</text>
<text x="250.6" y="241.6">25</text>
<text x="250.6" y="245.1">26</text>
<text x="260.4" y="243.1">VDD_IO</text>
<text x="305.1" y="243.1">EP1</text>
<text x="317.3" y="241.6">EP1</text>
<text x="317.3" y="245.1">EP2</text>
<text x="132.4" y="248.7">27</text>
<text x="260.4" y="246.7">PWR_(MFB)</text>
<text x="305.1" y="246.7">EP2</text>
<text x="132.4" y="252.2">28</text>
<text x="227.3" y="280.7">2</text>
<text x="227.3" y="284.2">1</text>
<text x="278.2" y="291.3">2</text>
<text x="278.2" y="294.9">1</text>
<text x="278.2" y="362.5">2</text>
<text x="278.2" y="366">1</text>
</g>
<text font-size="3" fill="#c90d0c" x="507.8" y="370.1">BM83 Breakout Board v13</text>
<g font-size="2.5" fill="#808080">
<text x="398.5" y="289.2">120R@2A</text>
<text x="405.5" y="296.3">FB1</text>
</g>
</svg>
